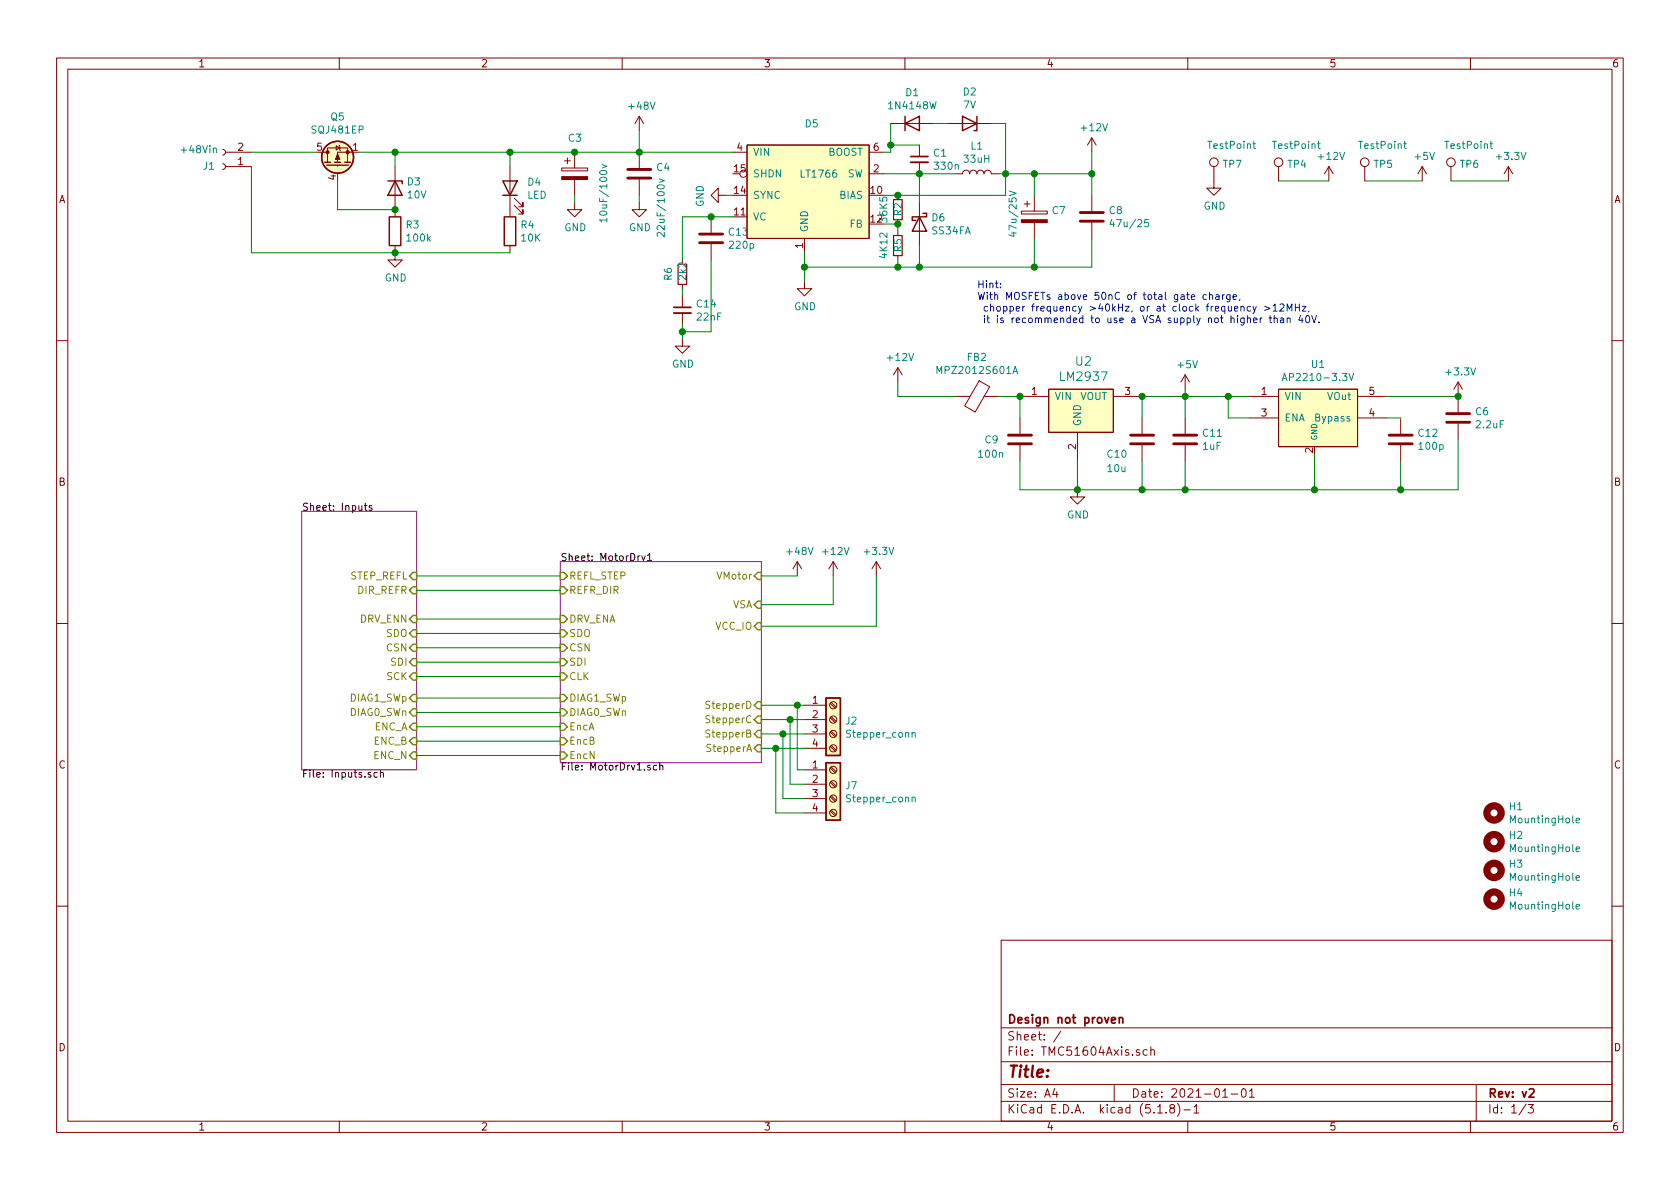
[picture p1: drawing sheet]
<svg xmlns="http://www.w3.org/2000/svg" width="297mm" height="210mm" viewBox="0 0 297 210" stroke-linecap="round" stroke-linejoin="round" font-family="sans-serif">
<g fill="none" stroke="#840000" stroke-width=".18">
<path d="M10 10.3h277v189.9h-277zM12 12.2h273v186.1h-273zM60 10.3v1.9M110 10.3v1.9M160 10.3v1.9M210 10.3v1.9M260 10.3v1.9M39.4 26.4l.3 .1 .2 .3-.1 .4-.4 .2M39.4 29l.3 .1 .2 .3-.1 .4-.4 .2M39.9 26.9h4.5M39.9 29.5h4.5M57.1 26.9h.8"/>
<path d="M57.9 26.9v-.7h3.6v2.5M57.9 26.9v1.8M59.4 25.8l.7 .4-.7 .3zM59.7 29.2v.2M59.9 25.6l.2 .2v.7l.1 .2M62.2 26.9h-2.5v1.8M69.8 29.5v8.8M90.2 29.5v8.8M90.9 36.3l1.6 1.5v-.7v.7h-.8M90.9 35l1.6 1.6v-.8v.8h-.8M99.3 29.7h4.6v.5h-4.6zM99.8 28.4h1"/>
<path d="M100.3 27.9v1.1M101.6 35.8v1.3h1.3l-1.3 1.2-1.3-1.2h1.3M101.6 26.9v2.8M101.6 31.7v2.8M113 35.8v1.3h1.3l-1.3 1.2-1.2-1.2h1.2M113 20.6l-.7 1.2M113 20.6v2.5M113 26.9v2.8M113 31.7v2.8M113 20.6l.8 1.2M125.7 38.3v2.8M127 34.5v-1.2l-1.3 1.2 1.3 1.3v-1.3h1.3"/>
<path d="M129.5 26.9h2.6M132.1 25.6h21.6v16.6h-21.6zM153.7 26.9h2.5M153.7 30.7h2.5M157.5 21.8h7.6M158.7 34.5v.8M158.7 38.9v.7M162.6 25.6v2.1M162.6 28.7v2M162.6 35.8v7.6M167.6 21.8h7.7M168.9 30.7h1.3a.63 .63 0 0 1 .6-.6 .63 .63 0 0 1 .6 .6 .63 .63 0 0 1 .7-.6 .63 .63 0 0 1 .6 .6 .63 .63 0 0 1 .7-.6 .63 .63 0 0 1 .6 .6 .63 .63 0 0 1 .6-.6 .63 .63 0 0 1 .7 .6h1.2"/>
<path d="M180.6 37.3h4.6v.5h-4.6zM181.1 36.1h1M181.6 35.6v1M182.9 34.5v2.8M182.9 39.4v2.8M193 24.4l-.7 1.2M193 24.4v2.5M193 34.5v2.8M193 39.4v2.8M193 24.4l.8 1.2M214.6 29.5v3.8h1.3l-1.3 1.2-1.2-1.2h1.2M226.1 29.5v2.5"/>
<path d="M234.9 29.5l-.7 1.2M234.9 29.5v2.5M234.9 29.5l.8 1.2M241.3 29.5v2.5M251.5 29.5l-.8 1.2M251.5 29.5v2.5M251.5 29.5l.7 1.2M256.5 29.5v2.5M266.7 29.5l-.8 1.2M266.7 29.5v2.5M266.7 29.5l.8 1.2M69.8 43.4v2.6h1.3l-1.3 1.2-1.2-1.2h1.2"/>
<path d="M90.2 43.4v1.3M120.6 59.9v1.3h1.3l-1.3 1.3-1.2-1.3h1.2M120.6 46v.7M120.6 50.3v.7M120.6 52.3v2.1M120.6 55.4v2M125.7 43.2v2.8M142.2 49.8v1.2h1.3l-1.3 1.3-1.2-1.3h1.2M142.2 42.2v2.5M158.7 40.9v.8M158.7 45.2v.8M10 60.2h2"/>
<path d="M158.7 65v2.6M158.7 65l-.7 1.3M158.7 65l.8 1.3M168.9 70.1h2.6M173.1 67.3l1.9 1.1-2.6 4.5-1.8-1.1zM174 70.1h2.5M180.3 73.9v2.8M180.3 78.7v2.8M180.3 70.1h5.1M185.4 68.8h11.4v7.6h-11.4zM190.5 76.4v5.1M196.8 70.1h5.1"/>
<path d="M201.9 73.9v2.8M201.9 78.7v2.8M209.5 66.3l-.7 1.3M209.5 66.3v2.5M209.5 73.9v2.8M209.5 78.7v2.8M209.5 66.3l.8 1.3M221 70.1h5.1M221 73.9h5.1M226.1 68.8h13.9v10.2h-13.9zM240 70.1h5.1M240 73.9h5.1"/>
<path d="M247.6 73.9v2.8M247.6 78.7v2.8M257.8 67.6l-.8 1.2M257.8 67.6v5.3M257.8 74.9v2.8M257.8 67.6l.8 1.2M285 60.2h2M141 99.3l-.8 1.3M141 99.3v2.5M141 99.3l.7 1.3M147.3 99.3l-.7 1.3M147.3 99.3v2.5"/>
<path d="M147.3 99.3l.8 1.3M154.9 99.3l-.7 1.3M154.9 99.3v2.5M154.9 99.3l.8 1.3M190.5 86.6v1.3h1.3l-1.3 1.2-1.3-1.2h1.3M10 110.3h2M285 110.3h2M142.2 124.7h3.8M142.2 127.2h3.8M142.2 129.8h3.8M142.2 132.3h3.8M142.2 136.1h3.8"/>
<path d="M142.2 138.7h3.8M146.8 132l.9 .8M146.8 129.5l.9 .8M146.8 126.9l.9 .9M146.8 124.4l.9 .8M146.8 138.3l.9 .9M146.8 135.8l.9 .8M147 131.8l.8 .9M147 129.3l.8 .8M147 126.7l.8 .9M147 124.2l.8 .8M147 138.2l.8 .8"/>
<path d="M147 135.6l.8 .9M142.2 141.2h3.8M142.2 143.8h3.8M146.8 143.4l.9 .9M146.8 140.9l.9 .8M147 143.3l.8 .8M147 140.7l.8 .8M10 160.2h2M177 166.3h108v32h-108zM285 160.2h2M60 198.3v1.9M110 198.3v1.9"/>
<path d="M160 198.3v1.9M177 194.8h108M177 191.8h108M177 187.8h108M177 181.8h108M186.5 192.5l-.4 1h1M186.8 193v1M187.6 182.3l-1.3 2M197 191.8v3M201.5 185.7l-.4-.1-.2 .2 .1 .2 .5 .2v.3h-.6M202.8 185.7l-.4-.1-.3 .3 .1 .6 .2 .1 .4-.1M203.5 185.7l.2-.1 .3 .1 .1 .9"/>
<path d="M203.5 185.1v1.5M204.7 196.8h.8M206.2 196.7v.1M207.1 196l-.3-.3 .2-.3a.48 .48 0 0 1 .6 .1l-.1 .4a.52 .52 0 0 0-.6 .2 .52 .52 0 0 0 .1 .6l.4 .1 .2-.1 .1-.4-.3-.3M208.2 195.1a1.71 1.71 0 0 1 0 2.3M209.3 196.3h1.2M210 198.3v1.9M211.1 195.8l.4-.5v1.5M211.1 196.8h.9M216.2 193l.4-.5v1.5M216.2 194h.8M217.7 193.5h1.1"/>
<path d="M219.6 192.7l.4-.2a.94 .94 0 0 1 0 1.5 .82 .82 0 0 1-.4-1.3zM220.9 193l.4-.5v1.5M220.9 194h.9M260 198.3v1.9M261 191.8v6.5M269.8 195.2l-1.2 2M270.2 195.3h.9l-.5 .6 .4 .1v.7l-.2 .1-.6-.1"/>
<circle cx="131.4" cy="30.7" r=".63"/>
<circle cx="214.6" cy="28.7" r=".76"/>
<circle cx="226.1" cy="28.7" r=".76"/>
<circle cx="241.3" cy="28.7" r=".76"/>
<circle cx="256.5" cy="28.7" r=".76"/>
<circle cx="147.3" cy="124.7" r=".63"/>
<circle cx="147.3" cy="127.2" r=".63"/>
<circle cx="147.3" cy="132.3" r=".63"/>
<circle cx="147.3" cy="129.8" r=".63"/>
<circle cx="147.3" cy="136.1" r=".63"/>
<circle cx="147.3" cy="138.7" r=".63"/>
<circle cx="147.3" cy="141.2" r=".63"/>
<circle cx="147.3" cy="143.8" r=".63"/>
</g>
<path d="M161 27.7h3.1M119.1 54.4h3.1M197.9 179.9v1M196.5 180.4l.7-.1v-.3l-.5-.1-.2 .2 .1 .7h.6M197.9 180.1l.2-.2 .4 .1v.9M270.4 192.7l.2-.2h.4l.2 .5-.9 1h.9" fill="none" stroke="#840000" stroke-width=".3"/>
<path d="M53.3 90.4h20.4v45.7h-20.4zM99.1 99.3h35.5v35.6h-35.5z" fill="none" stroke="#840084" stroke-width=".18"/>
<g fill="none" stroke="#000" stroke-width=".18">
<path d="M64.4 89.4h.5M64.6 89v1.1l.3 .1M65.7 89.5l-.3-.1-.1 .2v.2l.4 .1v.3h-.4M113.5 98.3l.3 .8 .3-.8M114.5 98.2l.4-.3v1.2M114.5 99.1h.7M66.7 136.6h-.4l-.2 .2 .1 .6h.5M67.3 136.7l.1-.1h.3l.1 .8M67.3 136.2v1.2M115 135.4l-.3-.1-.2 .2 .1 .2 .4 .1v.3h-.5M116.1 135.4l-.4-.1-.2 .3 .1 .5h.5M116.7 135.5l.1-.2 .3 .1 .1 .8"/>
<path d="M116.7 134.9v1.3"/>
</g>
<g fill="none" stroke="#848400" stroke-width=".25">
<path d="M73 119h.7v1.3h-.7l-.6-.7zM73 113.9h.7v1.3h-.7l-.6-.7zM73 111.4h.7v1.2h-.7l-.6-.6zM73 108.8h.7v1.3h-.7l-.6-.6zM73 103.8h.7v1.2h-.7l-.6-.6zM73 101.2h.7v1.3h-.7l-.6-.7zM73 116.5h.7v1.2h-.7l-.6-.6zM99.1 119h.6l.6 .6-.6 .7h-.6zM99.1 113.9h.6l.6 .6-.6 .7h-.6zM99.1 108.8h.6l.6 .7-.6 .6h-.6zM99.1 103.8h.6l.6 .6-.6 .6h-.6zM99.1 101.2h.6l.6 .6-.6 .7h-.6z"/>
<path d="M99.1 111.4h.6l.6 .6-.6 .6h-.6zM99.1 116.5h.6l.6 .6-.6 .6h-.6zM134 106.3h.6v1.3h-.6l-.7-.7zM134 101.2h.6v1.3h-.6l-.7-.7zM134 110.1h.6v1.3h-.6l-.7-.7zM73 127.9h.7v1.3h-.7l-.6-.7zM73 130.4h.7v1.3h-.7l-.6-.6zM73 133h.7v1.2h-.7l-.6-.6zM73 125.3h.7v1.3h-.7l-.6-.6zM73 122.8h.7v1.3h-.7l-.6-.7zM99.1 127.9h.6l.6 .6-.6 .7h-.6zM99.1 130.4h.6l.6 .7-.6 .6h-.6z"/>
<path d="M99.1 133h.6l.6 .6-.6 .6h-.6zM99.1 122.8h.6l.6 .6-.6 .7h-.6zM99.1 125.3h.6l.6 .7-.6 .6h-.6zM134 131.7h.6v1.3h-.6l-.7-.7zM134 129.2h.6v1.2h-.6l-.7-.6zM134 126.6h.6v1.3h-.6l-.7-.7zM134 124.1h.6v1.2h-.6l-.7-.6z"/>
</g>
<g fill="none" stroke="#840000" stroke-width=".51">
<path d="M111 31.5h4.1M111 30h4.1M191 39.1h4.1M191 37.6h4.1M123.7 42.9h4.1M123.7 41.4h4.1M178.3 78.5h4.1M178.3 77h4.1M199.9 78.5h4.1M199.9 77h4.1M207.5 78.5h4.1M207.5 77h4.1"/>
<path d="M245.6 78.5h4.1M245.6 77h4.1M255.8 74.7h4M255.8 73.1h4"/>
</g>
<g fill="#ffffc2" stroke="#ffffc2" stroke-width=".18">
<path d="M185.4 68.8h11.4v7.6h-11.4z"/>
<path d="M146 123.4h2.6v10.2h-2.6z"/>
<path d="M146 134.9h2.6v10.1h-2.6z"/>
<path d="M226.1 68.8h13.9v10.2h-13.9z"/>
<path d="M132.1 25.6h21.6v16.6h-21.6z"/>
<circle cx="59.7" cy="27.8" r="2.82"/>
</g>
<path d="M161 28.7h3.1M119.1 55.4h3.1" fill="none" stroke="#840000" stroke-width=".33"/>
<path d="M158 35.3h1.5v3.6h-1.5zM119.9 46.7h1.5v3.6h-1.5zM158 41.7h1.5v3.5h-1.5z" fill="none" stroke="#840000" stroke-width=".2"/>
<g fill="#840000" stroke="#840000" stroke-width=".18">
<path d="M99.3 31.2h4.6v.5h-4.6z"/>
<path d="M180.6 38.9h4.6v.5h-4.6z"/>
<path d="M59.7 27.2l.4 1h-.8z"/>
<circle cx="57.9" cy="26.9" r=".28"/>
<circle cx="61.5" cy="26.9" r=".28"/>
</g>
<g fill="none" stroke="#008484" stroke-width=".18">
<path d="M106.5 29.1l.8 .3-.8 .3M107.3 38.9h-1.3l.4 .4M107.3 38.6v.7M116.6 31.6l.8 .3-.8 .4M178.4 33.8l1.3 .4-1.3 .4M196.6 38.8l-.3 .9h.8M203 38.8h-.6v.6l.2-.1 .4 .1v.6l-.1 .1-.5-.1M221.5 25.4h.5M221.7 25v1.1l.3 .2M232.9 25.4h.5M233.1 25v1.1l.3 .2M248.2 25.4h.5"/>
<path d="M248.4 25v1.1l.3 .2M263.4 25.4h.5M263.6 25v1.1l.3 .2M117.4 41.1v.8l-.7-.8h-.2l-.3 .2 .1 .5M179.2 41v.8l-.8-.3M165.7 66.1v-1.3l.4 .9 .4-.9v1.3M179.1 66.1l.4-1.3 .4 1.3M179.2 65.7h.6M226.7 67.3l.4-1.3 .5 1.3M226.8 66.9h.6M238.5 66l.4 1.3 .4-1.3M161.3 129.7l.1-.2 .3 .1 .1 .8"/>
<path d="M161.3 141.1l.1-.1h.3l.1 .8M278.7 155.2l.6-.1-.1-.2-.3-.1-.2 .2v.6h.5M278.7 150.2l.6-.1-.1-.3h-.3l-.2 .1v.6h.5M278.7 145.1l.6-.1-.1-.3h-.3l-.2 .2v.6h.5M278.7 160.3l.6-.1-.1-.2-.3-.1-.2 .2v.6h.5"/>
</g>
<g fill="none" stroke="#840000" stroke-width=".25">
<path d="M57.4 28.7h1M57.8 29.2h3.8M59.2 28.7h1M61 28.7h1M68.6 32h2.5v.5M68.8 38.3h2.1v5.1h-2.1zM69.8 32l1.3 2.5h-2.5zM88.9 32h2.5l-1.2 2.5zM88.9 34.5h2.5M89.2 38.3h2v5.1h-2zM160 21.8l2.6-1.2v2.5zM160 20.6v2.5"/>
<path d="M162.6 38.3l1.2 2.6h-2.5zM163.2 37.7h.6v.6h-2.5v.7h.6M170.2 20.6l2.5 1.2-2.5 1.3zM172.7 20.6v2.5h-.5M146 123.4h2.6v10.2h-2.6zM146 134.9h2.6v10.1h-2.6z"/>
<circle cx="59.7" cy="27.8" r="2.82"/>
</g>
<g fill="none" stroke="#840000" stroke-width="1.3">
<circle cx="264.2" cy="143.8" r="1.27"/>
<circle cx="264.2" cy="159" r="1.27"/>
<circle cx="264.2" cy="148.8" r="1.27"/>
<circle cx="264.2" cy="153.9" r="1.27"/>
</g>
<g fill="none" stroke="#008400" stroke-width=".18">
<path d="M44.4 26.9h11.5M44.4 29.5v15.2h45.8M59.7 32v5.1h10.1M63.5 26.9h66M69.8 26.9v2.6M90.2 26.9v2.6M101.6 34.5v1.3M113 23.1v3.8M113 34.5v1.3M128.3 34.5h1.2M129.5 38.3h-8.9v7.7M156.2 30.7h12.7"/>
<path d="M156.2 39.6h2.5v1.3M157.5 21.8v5.1h-1.3M157.5 25.6h5.1M162.6 30.7v5.1M165.1 21.8h2.5M175.3 21.8h2.5v12.7h-21.6M176.5 30.7h16.5M182.9 30.7v3.8M193 26.9v7.6M226.1 32h8.8M241.3 32h10.2M256.5 32h10.2"/>
<path d="M120.6 51v1.3M120.6 57.4v2.5M125.7 46v12.7h-5.1M142.2 44.7v5.1M158.7 46v1.2M162.6 43.4v3.8M182.9 42.2v5M193 42.2v5h-50.8M158.7 67.6v2.5h10.2M176.5 70.1h3.8v3.8M209.5 68.8v5.1M217.2 70.1v3.8h3.8"/>
<path d="M221 70.1h-19.1v3.8M245.1 70.1h12.7M245.1 73.9h2.5M257.8 77.7v8.9h-77.5v-5.1M190.5 81.5v5.1M201.9 81.5v5.1M209.5 81.5v5.1M232.4 80.3v6.3M247.6 81.5v5.1M73.7 109.5h25.4M73.7 101.8h25.4M73.7 104.4h25.4"/>
<path d="M73.7 112h25.4M73.7 114.5h25.4M73.7 117.1h25.4M73.7 119.6h25.4M134.6 101.8h6.4M147.3 101.8v5.1h-12.7M154.9 101.8v8.9h-20.3M73.7 123.4h25.4M73.7 126h25.4M73.7 128.5h25.4M73.7 131.1h25.4M73.7 133.6h25.4"/>
<path d="M134.6 124.7h7.6M134.6 127.2h7.6M134.6 129.8h7.6M134.6 132.3h7.6M137.2 132.3v11.5h5M138.4 129.8v11.4h3.8M139.7 127.2v11.5h2.5M141 124.7v11.4h1.2"/>
</g>
<g fill="none" stroke="#0000c2" stroke-width=".18">
<path d="M176.9 50.8v.1M176.9 50.1v.1M213.3 52.2l-.4-.1-.2 .2 .1 .6h.5M213.8 52.2l.2-.1 .3 .1 .1 .8M213.8 51.7v1.3M215 52.2h.5v.8M215.5 52.4l-.4 .1-.2 .1 .1 .3h.5M216.2 52.1v.9M216.5 52.1l-.2 .1-.1 .1M217.5 52.1l-.1 1.2-.2 .1-.3-.1M217.5 52.2l-.4-.1-.2 .2 .1 .6h.5M218 52.5l.6-.1v-.2l-.4-.1-.2 .2 .1 .6h.5"/>
<path d="M219.2 52.9l-.1 .2M219.4 54.3l.2-.1h.3l.1 .8M220.5 56.4l.3-.2 .3 .1v.8M221.1 54.2h-.3l-.3 .2 .1 .6h.5M221.5 54.2l.3 .8M221.6 56.6l.6-.1v-.2l-.4-.1-.2 .2 .1 .6h.5M222.1 54.2l-.4 1.1-.2 .1M222.8 56.2v.9M223.2 56.2l-.3 .1-.1 .2M223.6 54.2l1 .3-1 .4M224.4 56.2h.5M224.6 55.8v1.1l.3 .2"/>
<path d="M225.1 54.1l.4-.4v1.3M225.1 55h.7M225.3 56.4l.2-.2 .3 .1v.8M225.3 55.8v1.3M226.3 53.9l.5-.2 .2 .4v.2l-.8 .7h.8M226.4 56.3h.5l.1 .8M227 56.5l-.5 .1-.1 .2v.2h.6M227.6 55v-1.3l.4 1 .4-1v1.3M227.6 56.4l.2-.2 .3 .1v.8M227.6 56.2v.9M229 53.7v1.3M229 54.4h.7"/>
<path d="M229.7 53.7v1.3M229.9 55.7l-.3 .9h.8M230.2 54.2h.7l-.7 .8h.7M230.2 56.2v.9M231 55.9l.1-.1a.67 .67 0 0 1 .5 .6 .67 .67 0 0 1-.5 .7l-.3-.5zM231.4 55l-.1 .2M231.9 55.8l.5 1.3 .4-1.3M233.2 56.9v.2"/>
</g>
<g fill="#008400" stroke="#008400" stroke-width=".25">
<circle cx="69.9" cy="37.1" r=".51"/>
<circle cx="138.4" cy="129.8" r=".51"/>
<circle cx="158.8" cy="34.5" r=".51"/>
<circle cx="120.7" cy="58.7" r=".51"/>
<circle cx="158.8" cy="39.6" r=".51"/>
<circle cx="137.2" cy="132.3" r=".51"/>
<circle cx="125.7" cy="38.3" r=".51"/>
<circle cx="101.6" cy="26.9" r=".51"/>
<circle cx="90.2" cy="26.9" r=".51"/>
<circle cx="217.2" cy="70.1" r=".51"/>
<circle cx="113" cy="26.9" r=".51"/>
<circle cx="158.8" cy="47.2" r=".51"/>
<circle cx="142.2" cy="47.2" r=".51"/>
<circle cx="162.6" cy="47.2" r=".51"/>
<circle cx="182.9" cy="30.7" r=".51"/>
<circle cx="177.8" cy="30.7" r=".51"/>
<circle cx="157.5" cy="25.6" r=".51"/>
<circle cx="69.9" cy="26.9" r=".51"/>
<circle cx="209.6" cy="70.1" r=".51"/>
<circle cx="209.6" cy="86.6" r=".51"/>
<circle cx="139.7" cy="127.2" r=".51"/>
<circle cx="232.4" cy="86.6" r=".51"/>
<circle cx="247.7" cy="86.6" r=".51"/>
<circle cx="257.8" cy="70.1" r=".51"/>
<circle cx="141" cy="124.7" r=".51"/>
<circle cx="190.5" cy="86.6" r=".51"/>
<circle cx="162.6" cy="30.7" r=".51"/>
<circle cx="201.9" cy="70.1" r=".51"/>
<circle cx="201.9" cy="86.6" r=".51"/>
<circle cx="182.9" cy="47.2" r=".51"/>
<circle cx="193" cy="30.7" r=".51"/>
<circle cx="180.3" cy="70.1" r=".51"/>
<circle cx="69.9" cy="44.7" r=".51"/>
</g>
<text font-size="2.8" fill="#840000" x="178" y="190.5">Title:</text>
<g font-size="2.1" fill="#008484">
<text x="190.2" y="64.7">U2</text>
<text x="187.7" y="67.4">LM2937</text>
</g>
<g font-size="2.1" fill="#840000">
<text x="178" y="184">Sheet: /</text>
<text x="178" y="181">Design not proven</text>
<text x="178" y="186.7">File: TMC51604Axis.sch</text>
<text x="178" y="196.9">KiCad E.D.A. kicad (5.1.8)-1</text>
<text x="178" y="194.1">Size: A4</text>
<text x="200" y="194.1">Date: 2021-01-01</text>
<text x="263" y="194.1">Rev: v2</text>
<text x="263" y="196.9">Id: 1/3</text>
</g>
<g font-size="1.8" fill="#840000">
<text x="35" y="11.9">1</text>
<text x="85" y="11.9">2</text>
<text x="135" y="11.9">3</text>
<text x="185" y="11.9">4</text>
<text x="235" y="11.9">5</text>
<text x="285" y="11.9">6</text>
<text x="42.1" y="29.2">1</text>
<text x="42.1" y="26.7">2</text>
<text x="56" y="26.7">5</text>
<text x="62.4" y="26.7">1</text>
<text x="130.3" y="26.7">4</text>
<text x="154.5" y="26.7">6</text>
<text x="10.4" y="35.9">A</text>
<text x="59.4" y="31.8" transform="rotate(-90 59.4 31.8)">4</text>
<text x="129.8" y="34.3">14</text>
<text x="129.8" y="30.5">15</text>
<text x="154" y="34.3">10</text>
<text x="154.5" y="30.5">2</text>
<text x="285.4" y="35.9">A</text>
<text x="129.8" y="38.1">11</text>
<text x="154" y="39.4">12</text>
<text x="142" y="43.9" transform="rotate(-90 142 43.9)">1</text>
<text x="182.4" y="69.8">1</text>
<text x="198.9" y="69.8">3</text>
<text x="223" y="69.8">1</text>
<text x="242.1" y="69.8">5</text>
<text x="223" y="73.7">3</text>
<text x="242.1" y="73.7">4</text>
<text x="190.2" y="79.5" transform="rotate(-90 190.2 79.5)">2</text>
<text x="232.2" y="80.1" transform="rotate(-90 232.2 80.1)">2</text>
<text x="10.4" y="85.9">B</text>
<text x="285.4" y="85.9">B</text>
<text x="143.7" y="124.5">1</text>
<text x="143.7" y="127">2</text>
<text x="143.7" y="129.5">3</text>
<text x="10.4" y="135.9">C</text>
<text x="143.7" y="132.1">4</text>
<text x="143.7" y="135.9">1</text>
<text x="285.4" y="135.9">C</text>
<text x="143.7" y="138.4">2</text>
<text x="143.7" y="141">3</text>
<text x="143.7" y="143.5">4</text>
<text x="10.4" y="185.9">D</text>
<text x="285.4" y="185.9">D</text>
<text x="35" y="199.9">1</text>
<text x="85" y="199.9">2</text>
<text x="135" y="199.9">3</text>
<text x="185" y="199.9">4</text>
<text x="235" y="199.9">5</text>
<text x="285" y="199.9">6</text>
</g>
<g font-size="1.8" fill="#008484">
<text x="160.2" y="17">D1</text>
<text x="170.3" y="16.9">D2</text>
<text x="55.3" y="23.6">SQJ481EP</text>
<text x="58.5" y="21.3">Q5</text>
<text x="111.3" y="19.4">+48V</text>
<text x="142.4" y="22.5">D5</text>
<text x="157.4" y="19.3">1N4148W</text>
<text x="170.4" y="19.2">7V</text>
<text x="191.3" y="23.2">+12V</text>
<text x="32.3" y="27.1">+48Vin</text>
<text x="100.5" y="25.1">C3</text>
<text x="133.1" y="27.6">VIN</text>
<text x="146.4" y="27.6">BOOST</text>
<text x="165.1" y="27.7">C1</text>
<text x="170.5" y="28.8">33uH</text>
<text x="171.7" y="26.5">L1</text>
<text x="213.8" y="26.3">TestPoint</text>
<text x="216.3" y="29.7">TP7</text>
<text x="225.2" y="26.3">TestPoint</text>
<text x="227.7" y="29.7">TP4</text>
<text x="233.2" y="28.3">+12V</text>
<text x="240.4" y="26.3">TestPoint</text>
<text x="243" y="29.7">TP5</text>
<text x="250.2" y="28.3">+5V</text>
<text x="255.7" y="26.3">TestPoint</text>
<text x="258.2" y="29.7">TP6</text>
<text x="264.7" y="28.3">+3.3V</text>
<text x="36" y="30">J1</text>
<text x="72.1" y="32.8">D3</text>
<text x="72.1" y="35.1">10V</text>
<text x="93.2" y="35.1">LED</text>
<text x="93.3" y="32.8">D4</text>
<text x="116.2" y="30.2">C4</text>
<text x="133.1" y="35.2">SYNC</text>
<text x="133.1" y="31.4">SHDN</text>
<text x="141.7" y="31.4">LT1766</text>
<text x="148.4" y="35.2">BIAS</text>
<text x="149.8" y="31.4">SW</text>
<text x="165.4" y="30">330n</text>
<text x="71.8" y="40.4">R3</text>
<text x="92.2" y="40.4">R4</text>
<text x="99.8" y="40.9">GND</text>
<text x="107.4" y="38.5" transform="rotate(-90 107.4 38.5)">10uF/100v</text>
<text x="111.2" y="40.9">GND</text>
<text x="117.5" y="41" transform="rotate(-90 117.5 41)">22uF/100v</text>
<text x="124.4" y="36.6" transform="rotate(-90 124.4 36.6)">GND</text>
<text x="128.9" y="41.7">C13</text>
<text x="133.1" y="39">VC</text>
<text x="142.9" y="41.1" transform="rotate(-90 142.9 41.1)">GND</text>
<text x="150.3" y="40.3">FB</text>
<text x="156.9" y="39.2" transform="rotate(-90 156.9 39.2)">36K5</text>
<text x="159.4" y="38.1" transform="rotate(-90 159.4 38.1)">R2</text>
<text x="164.8" y="39.1">D6</text>
<text x="164.8" y="41.4">SS34FA</text>
<text x="179.8" y="41.2" transform="rotate(-90 179.8 41.2)">47u/25V</text>
<text x="186.1" y="37.9">C7</text>
<text x="196.2" y="37.9">C8</text>
<text x="197" y="40.2">47u/25</text>
<text x="212.8" y="37.1">GND</text>
<text x="72.1" y="42.7">100k</text>
<text x="92.2" y="42.7">10K</text>
<text x="129.1" y="44">220p</text>
<text x="156.9" y="45.5" transform="rotate(-90 156.9 45.5)">4K12</text>
<text x="159.4" y="44.5" transform="rotate(-90 159.4 44.5)">R5</text>
<text x="68" y="49.8">GND</text>
<text x="118.8" y="49.6" transform="rotate(-90 118.8 49.6)">R6</text>
<text x="121.3" y="49.4" transform="rotate(-90 121.3 49.4)">2k2</text>
<text x="123.3" y="54.4">C14</text>
<text x="123.3" y="56.7">22nF</text>
<text x="140.4" y="54.9">GND</text>
<text x="118.8" y="65">GND</text>
<text x="157" y="63.8">+12V</text>
<text x="171" y="63.8">FB2</text>
<text x="208.3" y="65.1">+5V</text>
<text x="231.9" y="65.1">U1</text>
<text x="166.2" y="66.1">MPZ2012S601A</text>
<text x="186.4" y="70.7">VIN</text>
<text x="190.9" y="70.7">VOUT</text>
<text x="227.1" y="70.7">VIN</text>
<text x="227.7" y="67.4">AP2210-3.3V</text>
<text x="234.8" y="70.7">VOut</text>
<text x="255.9" y="66.4">+3.3V</text>
<text x="191.1" y="75.4" transform="rotate(-90 191.1 75.4)">GND</text>
<text x="212.8" y="77.2">C11</text>
<text x="227.1" y="74.5">ENA</text>
<text x="232.7" y="74.5">Bypass</text>
<text x="250.9" y="77.2">C12</text>
<text x="260.9" y="73.4">C6</text>
<text x="261.1" y="75.7">2.2uF</text>
<text x="173.2" y="80.9">100n</text>
<text x="174.2" y="78.4">C9</text>
<text x="195.9" y="80.9">C10</text>
<text x="195.9" y="83.5">10u</text>
<text x="212.7" y="79.5">1uF</text>
<text x="251" y="79.5">100p</text>
<text x="188.7" y="91.7">GND</text>
<text x="139.3" y="98.1">+48V</text>
<text x="145.6" y="98.1">+12V</text>
<text x="153" y="98.1">+3.3V</text>
<text x="149.6" y="128.1">J2</text>
<text x="149.9" y="130.4">Stepper_conn</text>
<text x="149.6" y="139.6">J7</text>
<text x="149.9" y="141.9">Stepper_conn</text>
<text x="266.9" y="143.3">H1</text>
<text x="266.9" y="148.4">H2</text>
<text x="267.3" y="145.6">MountingHole</text>
<text x="266.9" y="153.4">H3</text>
<text x="267.3" y="155.7">MountingHole</text>
<text x="267.3" y="150.7">MountingHole</text>
<text x="266.9" y="158.5">H4</text>
<text x="267.3" y="160.8">MountingHole</text>
</g>
<g font-size="1.8" fill="#0000c2">
<text x="172.7" y="51">Hint:</text>
<text x="172.7" y="53">With MOSFETs above 50nC of total gate charge,</text>
<text x="173.2" y="55.1">chopper frequency &gt;40kHz, or at clock frequency &gt;12MHz,</text>
<text x="173.2" y="57.1">it is recommended to use a VSA supply not higher than 40V.</text>
</g>
<g font-size="1.8">
<text x="53.3" y="90.3">Sheet: Inputs</text>
<text x="99.1" y="99.2">Sheet: MotorDrv1</text>
<text x="53.3" y="137.5">File: Inputs.sch</text>
<text x="99.1" y="136.2">File: MotorDrv1.sch</text>
</g>
<g font-size="1.8" fill="#848400">
<text x="61.9" y="102.5">STEP_REFL</text>
<text x="63.3" y="105">DIR_REFR</text>
<text x="100.6" y="105">REFR_DIR</text>
<text x="100.6" y="102.5">REFL_STEP</text>
<text x="127" y="102.5">VMotor</text>
<text x="129.5" y="107.6">VSA</text>
<text x="63.7" y="110.1">DRV_ENN</text>
<text x="68.3" y="112.6">SDO</text>
<text x="100.6" y="110.1">DRV_ENA</text>
<text x="100.6" y="112.6">SDO</text>
<text x="126.5" y="111.4">VCC_IO</text>
<text x="68.4" y="115.2">CSN</text>
<text x="69.2" y="117.7">SDI</text>
<text x="100.6" y="115.2">CSN</text>
<text x="100.6" y="117.7">SDI</text>
<text x="61.8" y="124.1">DIAG1_SWp</text>
<text x="68.4" y="120.3">SCK</text>
<text x="100.6" y="120.3">CLK</text>
<text x="100.6" y="124.1">DIAG1_SWp</text>
<text x="125.2" y="125.3">StepperD</text>
<text x="61.8" y="126.6">DIAG0_SWn</text>
<text x="66.1" y="129.2">ENC_A</text>
<text x="66.1" y="131.7">ENC_B</text>
<text x="100.6" y="129.2">EncA</text>
<text x="100.6" y="131.7">EncB</text>
<text x="100.6" y="126.6">DIAG0_SWn</text>
<text x="125.2" y="130.4">StepperB</text>
<text x="125.2" y="127.9">StepperC</text>
<text x="66.1" y="134.2">ENC_N</text>
<text x="100.6" y="134.2">EncN</text>
<text x="125.2" y="133">StepperA</text>
</g>
<text font-size="1.4" fill="#008484" x="232.9" y="78" transform="rotate(-90 232.9 78)">GND</text>
</svg>
